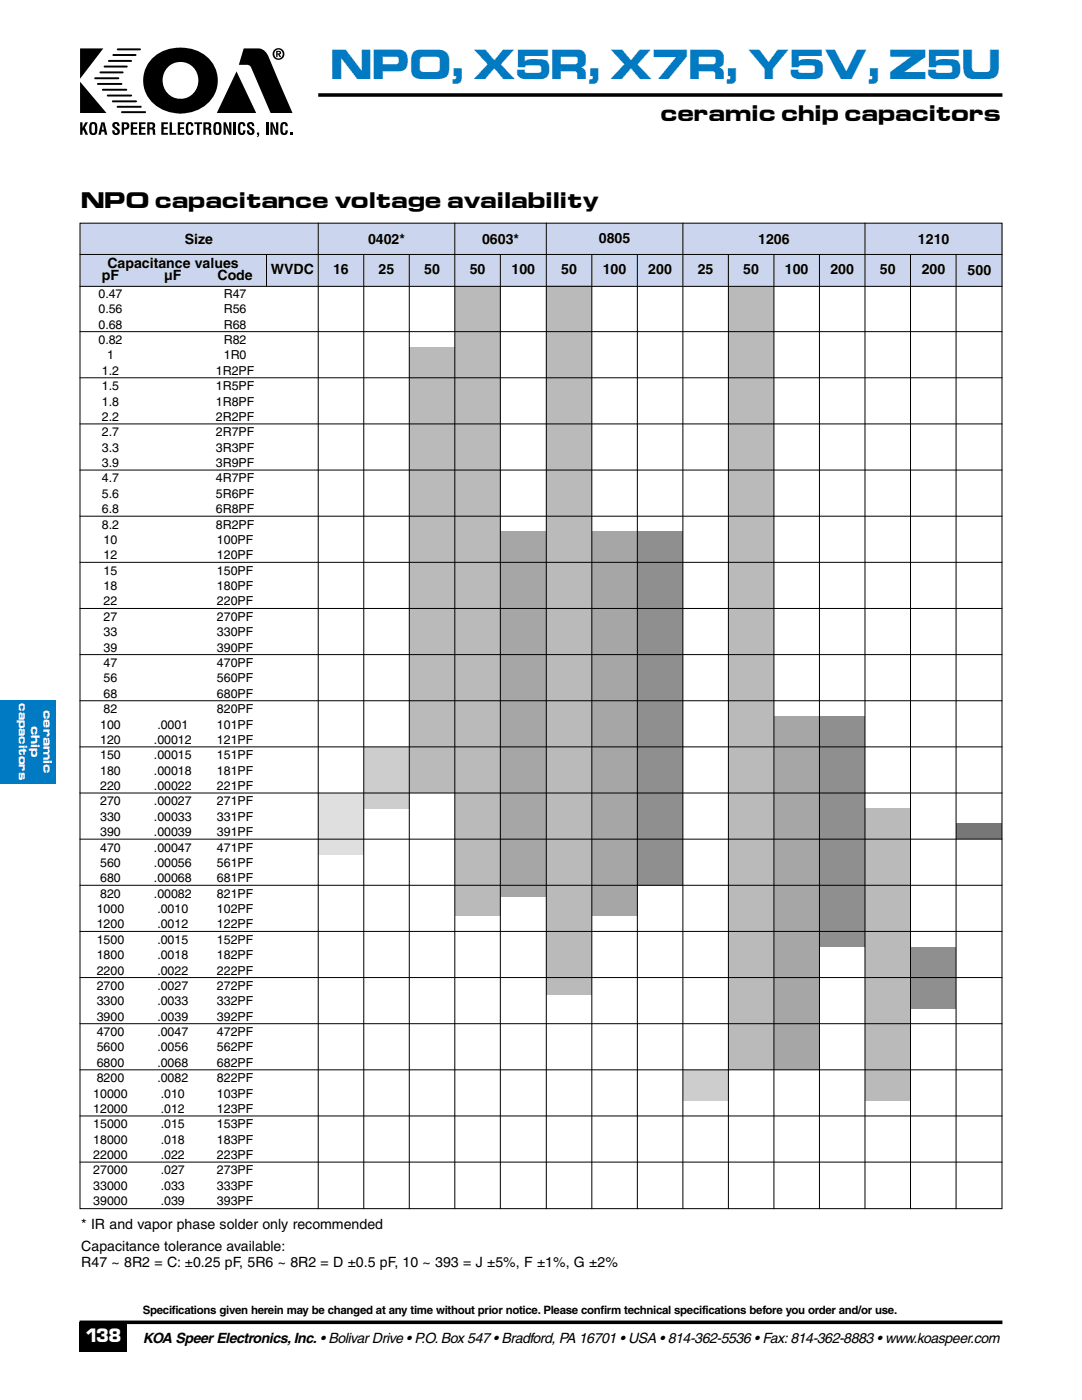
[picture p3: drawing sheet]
<svg xmlns="http://www.w3.org/2000/svg" width="216mm" height="279mm" viewBox="0 0 216 279" stroke-linecap="round" stroke-linejoin="round" font-family="sans-serif">
<path d="M63.5 19h136.5M15.9 263.9h184.1" fill="none" stroke="#000" stroke-width=".71" stroke-linecap="butt"/>
<path d="M15.9 263.9h9.5v6h-9.5z" fill-rule="evenodd" fill="#000"/>
<g fill="#000">
<path d="M16 9.7h4.6l-4.6 6zM16 16.3l5.2 6.3h-5.2zM30.4 11.6a7.6 7.6 0 0 1 5.6-2.1 1.57 1.57 0 0 1 .7 2.3l-.3 .4-.4 .2a3.7 3.7 0 0 0-3.6 3.6 3.7 3.7 0 0 0 3.6 3.7 1.61 1.61 0 0 1 .7 2.4l-.3 .4a6.2 6.2 0 0 1-4.5-.9 6.3 6.3 0 0 1-1.5-10zM35.6 9.7a6.1 6.1 0 0 1 4.4 .7 6.4 6.4 0 0 1 3.4 6.7 6.4 6.4 0 0 1-5.2 5.3l-2.2 .3a1.6 1.6 0 0 1-.6-2.4l.2-.4 .5-.2a3.7 3.7 0 0 0 3.5-3.7 3.7 3.7 0 0 0-3.6-3.6 1.54 1.54 0 0 1-.6-2.3zM48.6 9.7h3.1a2.44 2.44 0 0 1 1.9 1.7l4.8 11.2h-4.4l-3.8-9a1.41 1.41 0 0 0-1.8-.7h-.7zM16 24.4h.5v1.1l.5-1.1h.6l-.7 1.1 .7 1.4h-.5l-.5-1-.1 .3v.7h-.5zM22.6 24.5a.8 .8 0 0 1 1.2 .4l.1 .3h-.5l-.1-.4-.2-.1-.1 .1-.1 .3a1.9 1.9 0 0 1 1 1.1 .77 .77 0 0 1-.9 .7 .77 .77 0 0 1-.6-.9h.5l.1 .5h.3a.36 .36 0 0 0 0-.5l-.6-.4a.72 .72 0 0 1-.1-1.1zM26.1 24.4h1.3v.4h-.8v.6h.7v.4h-.7v.7h.8v.4h-1.3zM27.7 24.4h1.3v.4h-.8v.6h.8v.4h-.8v.7h.8v.4h-1.3zM32.2 24.4h1.3v.4h-.8v.6h.7v.4h-.7v.7h.8v.4h-1.3zM33.8 24.4h.5v2.1h.9v.4h-1.4zM35.5 24.4h1.3v.4h-.9v.6h.8v.4h-.8v.7h.9v.4h-1.3z"/>
<path d="M37.3 24.6a.74 .74 0 0 1 .9-.2 .74 .74 0 0 1 .4 .8h-.5l-.1-.4-.1-.1-.3 .1v1.5l.3 .3 .2-.1v-.5h.5a.77 .77 0 0 1-.7 1 .77 .77 0 0 1-.8-.8v-1.1zM38.8 24.4h1.5v.4h-.5v2.1h-.5v-2.1h-.5zM47.2 14.3l3.9 8.3h-7.8zM44.6 24.4h.5l.7 1.9-.1-1.9h.5v2.5h-.5l-.7-1.9 .1 1.9h-.5zM46.6 24.4h.5v2.5h-.5zM47.7 24.6a.74 .74 0 0 1 .9-.2 .74 .74 0 0 1 .4 .8h-.5l-.1-.4-.1-.1-.3 .1v1.5l.3 .3 .2-.1v-.5h.5a.77 .77 0 0 1-.7 1 .77 .77 0 0 1-.8-.8v-1.1zM49.5 24.5a.8 .8 0 0 1 1.2 .4v.3h-.4l-.1-.4-.2-.1-.2 .1v.3a1.91 1.91 0 0 1 1 1.1 .77 .77 0 0 1-.9 .7 .77 .77 0 0 1-.6-.9h.4l.1 .5h.4a.36 .36 0 0 0-.1-.5l-.5-.4a.72 .72 0 0 1-.1-1.1zM51.3 26.5h.4v.6l-.4 .3 .2-.5h-.2zM53.1 24.4h.4v2.5h-.4zM54 24.4h.4l.7 1.9v-1.9h.4v2.5h-.5l-.6-1.9v1.9h-.4zM56.1 24.6a.74 .74 0 0 1 .9-.2 .74 .74 0 0 1 .4 .8h-.4l-.1-.4-.2-.1-.2 .1-.1 1.5 .3 .3 .2-.1 .1-.5h.4a.77 .77 0 0 1-.6 1 .77 .77 0 0 1-.9-.8v-1.1zM57.9 26.5h.4v.4h-.4z"/>
<path d="M55.4 10.4h.3l.1 .2-.4 .1zM55.1 10.1v1.3h.3v-.5h.1l.3 .5h.3l-.3-.5 .3-.2-.1-.4zM54.4 10.8a1.18 1.18 0 0 0 2.3 0 1.18 1.18 0 0 0-2.3 0zM54.7 10.8a.88 .88 0 0 1 1.7 0 .88 .88 0 0 1-1.7 0z"/>
<path d="M18.4 24.8l.2-.1 .2 .1 .1 .3v1.2l-.3 .3-.3-.3zM18 24.6l-.2 1.2a.86 .86 0 0 0 .8 1.2 .86 .86 0 0 0 .8-1.2v-.3a.86 .86 0 0 0-.3-1.1 .86 .86 0 0 0-1.1 .2z"/>
<path d="M20.5 24.7l.2 1.2h-.4zM20.2 24.4l-.6 2.5h.5l.1-.6h.6l.1 .6h.5l-.5-2.5z"/>
<path d="M24.7 24.8a.39 .39 0 0 1 .6 .3l-.1 .4h-.5zM24.3 24.4v2.5h.4v-1a.77 .77 0 0 0 1.1-.5 .77 .77 0 0 0-.6-1z"/>
<path d="M29.8 24.8l.6 .1a.37 .37 0 0 1-.2 .6h-.4zM29.4 24.4v2.5h.4l.1-1.1a.45 .45 0 0 1 .5 .1 .45 .45 0 0 1 .1 .6v.4h.5l-.1-.6a.51 .51 0 0 0-.3-.7 .63 .63 0 0 0 .3-.7 .63 .63 0 0 0-.6-.5z"/>
<path d="M41 24.8l.6 .1a.37 .37 0 0 1-.2 .6h-.4zM40.6 24.4v2.5h.4l.1-1.1a.45 .45 0 0 1 .5 .1 .45 .45 0 0 1 .1 .6v.4h.5l-.1-.6a.51 .51 0 0 0-.3-.7 .63 .63 0 0 0 .3-.7 .63 .63 0 0 0-.6-.5z"/>
<path d="M43.1 24.8l.3-.1 .2 .1 .1 .3v1.2l-.3 .3-.3-.3zM42.8 24.6l-.2 1.2a.86 .86 0 0 0 .8 1.2 .86 .86 0 0 0 .8-1.2v-.3a.86 .86 0 0 0-.4-1.1 .86 .86 0 0 0-1 .2z"/>
</g>
<path d="M19 15.6h4.6M19.5 16.8h4.7M20 14.4h4.5M20.5 17.9h4.7M20.9 13.3h4.4M21.5 19.1h4.7M21.7 12.2h4.5M22.6 11h4.5M23.5 9.9h4.4M22.5 20.2h4.6M23.5 21.3h4.6M24.3 22.4h4.7" fill="none" stroke="#000" stroke-width=".39"/>
<path d="M15.9 44.4h184.1v12.8h-184.1z" fill-rule="evenodd" fill="#cbd6ee"/>
<path d="M145.3 57.2h9.1v156.3h-9.1z" fill-rule="evenodd" fill="#bababa"/>
<path d="M118.1 106h9.1v76.7h-9.1z" fill-rule="evenodd" fill="#a6a6a6"/>
<path d="M90.8 57.2h9v125.5h-9z" fill-rule="evenodd" fill="#bababa"/>
<path d="M99.8 106h9.2v72.9h-9.2z" fill-rule="evenodd" fill="#a6a6a6"/>
<path d="M136.3 213.5h9v6.1h-9z" fill-rule="evenodd" fill="#cdcdcd"/>
<path d="M181.7 188.9h9.2v12.4h-9.2z" fill-rule="evenodd" fill="#8f8f8f"/>
<path d="M190.9 164.4h9.1v3.1h-9.1z" fill-rule="evenodd" fill="#777"/>
<path d="M154.4 142.9h9.1v70.6h-9.1z" fill-rule="evenodd" fill="#a6a6a6"/>
<path d="M172.6 161.3h9.1v58.3h-9.1z" fill-rule="evenodd" fill="#bababa"/>
<path d="M163.5 142.9h9.1v46h-9.1z" fill-rule="evenodd" fill="#8f8f8f"/>
<path d="M109 57h9.1v141.5h-9.1z" fill-rule="evenodd" fill="#bababa"/>
<path d="M127.2 106h9.1v70.7h-9.1z" fill-rule="evenodd" fill="#8f8f8f"/>
<path d="M15.9 50.8h184.1M15.9 57.2h184.1" fill="none" stroke="#000" stroke-width=".2"/>
<path d="M72.6 149h9.1v12.3h-9.1z" fill-rule="evenodd" fill="#cdcdcd"/>
<path d="M63.5 158.2h9.1v12.3h-9.1z" fill-rule="evenodd" fill="#dfdfdf"/>
<path d="M81.7 69.2h9.1v89h-9.1z" fill-rule="evenodd" fill="#bababa"/>
<g fill="none" stroke="#000" stroke-width=".2">
<path d="M53.2 50.8v6.3M63.5 44.4v196.9M72.6 50.8v190.5M81.7 50.8v190.5M90.8 44.4v196.9M99.8 50.8v190.5M109 44.4v196.9M118.1 50.8v190.5M127.2 50.8v190.5M136.3 44.4v196.9M145.3 50.8v190.5M154.4 50.8v190.5"/>
<path d="M163.5 50.8v190.5M172.6 44.4v196.9M181.7 50.8v190.5M190.8 50.8v190.5"/>
</g>
<path d="M-.1 139.7h11.2v16.6h-11.2z" fill-rule="evenodd" fill="#007ac2"/>
<g fill="none" stroke="#000" stroke-width=".2">
<path d="M16 44.5h183.9v196.7h-183.9zM15.9 66.2h184.1M15.9 75.4h184.1M15.9 84.6h184.1M15.9 93.8h184.1M15.9 103h184.1M15.9 112.2h184.1M15.9 121.4h184.1M15.9 130.6h184.1M15.9 139.8h184.1M15.9 149.1h184.1M15.9 158.3h184.1"/>
<path d="M15.9 167.5h184.1M15.9 176.7h184.1M15.9 185.9h184.1M15.9 195.1h184.1M15.9 204.3h184.1M15.9 213.5h184.1M15.9 222.7h184.1M15.9 231.9h184.1"/>
</g>
<text font-size="7.2" fill="#007ac2" x="66" y="15.7">NPO, X5R, X7R, Y5V, Z5U</text>
<g font-size="3.9">
<text x="131.8" y="24.1">ceramic chip capacitors</text>
<text x="16.2" y="41.6">NPO capacitance voltage availability</text>
</g>
<text font-size="3.4" fill="#fff" x="17" y="267.8">138</text>
<g font-size="2.8">
<text x="21.4" y="53.4">Capacitance values</text>
<text x="36.9" y="48.6">Size</text>
<text x="73.4" y="48.6">0402*</text>
<text x="96.2" y="48.6">0603*</text>
<text x="119.5" y="48.5">0805</text>
<text x="151.3" y="48.6">1206</text>
<text x="183.2" y="48.6">1210</text>
<text x="20.3" y="55.9">pF</text>
<text x="32.8" y="55.9">µF</text>
<text x="43.4" y="55.9">Code</text>
<text x="54" y="54.6">WVDC</text>
<text x="66.5" y="54.6">16</text>
<text x="75.6" y="54.6">25</text>
<text x="84.6" y="54.6">50</text>
<text x="93.7" y="54.6">50</text>
<text x="102.1" y="54.6">100</text>
<text x="112" y="54.6">50</text>
<text x="120.3" y="54.6">100</text>
<text x="129.4" y="54.6">200</text>
<text x="139.2" y="54.6">25</text>
<text x="148.3" y="54.6">50</text>
<text x="156.6" y="54.6">100</text>
<text x="165.7" y="54.6">200</text>
<text x="175.6" y="54.6">50</text>
<text x="183.9" y="54.6">200</text>
<text x="193.1" y="54.8">500</text>
<text x="16.2" y="245.3">* IR and vapor phase solder only recommended</text>
<text x="16.2" y="249.7">Capacitance tolerance available:</text>
<text x="16.2" y="252.9">R47 ~ 8R2 = C: ±0.25 pF, 5R6 ~ 8R2 = D ±0.5 pF, 10 ~ 393 = J ±5%, F ±1%, G ±2%</text>
<text x="28.5" y="268">KOA Speer Electronics, Inc. • Bolivar Drive • P.O. Box 547 • Bradford, PA 16701 • USA • 814-362-5536 • Fax:814-362-8883 • www.koaspeer.com</text>
</g>
<g font-size="2.5">
<text x="19.6" y="59.5">0.47</text>
<text x="44.7" y="59.5">R47</text>
<text x="19.6" y="62.5">0.56</text>
<text x="19.6" y="65.6">0.68</text>
<text x="44.7" y="62.5">R56</text>
<text x="44.7" y="65.6">R68</text>
<text x="19.6" y="68.7">0.82</text>
<text x="21.4" y="71.7">1</text>
<text x="44.7" y="68.7">R82</text>
<text x="44.7" y="71.7">1R0</text>
<text x="20.3" y="74.8">1.2</text>
<text x="20.3" y="77.9">1.5</text>
<text x="43.1" y="74.8">1R2PF</text>
<text x="43.1" y="77.9">1R5PF</text>
<text x="20.3" y="80.9">1.8</text>
<text x="43.1" y="80.9">1R8PF</text>
<text x="20.3" y="84">2.2</text>
<text x="20.3" y="87.1">2.7</text>
<text x="43.1" y="84">2R2PF</text>
<text x="43.1" y="87.1">2R7PF</text>
<text x="20.3" y="90.1">3.3</text>
<text x="20.3" y="93.2">3.9</text>
<text x="43.1" y="90.1">3R3PF</text>
<text x="43.1" y="93.2">3R9PF</text>
<text x="20.3" y="96.3">4.7</text>
<text x="20.3" y="99.4">5.6</text>
<text x="43.1" y="96.3">4R7PF</text>
<text x="43.1" y="99.4">5R6PF</text>
<text x="20.3" y="102.4">6.8</text>
<text x="20.3" y="105.5">8.2</text>
<text x="43.1" y="102.4">6R8PF</text>
<text x="43.1" y="105.5">8R2PF</text>
<text x="20.7" y="108.6">10</text>
<text x="20.7" y="111.6">12</text>
<text x="43.3" y="108.6">100PF</text>
<text x="43.3" y="111.6">120PF</text>
<text x="20.7" y="114.7">15</text>
<text x="20.7" y="117.8">18</text>
<text x="43.3" y="114.7">150PF</text>
<text x="43.3" y="117.8">180PF</text>
<text x="20.7" y="120.8">22</text>
<text x="20.7" y="123.9">27</text>
<text x="43.3" y="120.8">220PF</text>
<text x="43.3" y="123.9">270PF</text>
<text x="20.7" y="127">33</text>
<text x="20.7" y="130">39</text>
<text x="43.3" y="127">330PF</text>
<text x="43.3" y="130">390PF</text>
<text x="20.7" y="133.1">47</text>
<text x="20.7" y="136.2">56</text>
<text x="43.3" y="133.1">470PF</text>
<text x="43.3" y="136.2">560PF</text>
<text x="20.7" y="139.2">68</text>
<text x="20.7" y="142.3">82</text>
<text x="43.3" y="139.2">680PF</text>
<text x="43.3" y="142.3">820PF</text>
<text x="20" y="145.4">100</text>
<text x="20" y="148.5">120</text>
<text x="30.7" y="148.5">.00012</text>
<text x="31.4" y="145.4">.0001</text>
<text x="43.3" y="145.4">101PF</text>
<text x="43.3" y="148.5">121PF</text>
<text x="20" y="151.5">150</text>
<text x="20" y="154.6">180</text>
<text x="30.7" y="151.5">.00015</text>
<text x="30.7" y="154.6">.00018</text>
<text x="43.3" y="151.5">151PF</text>
<text x="43.3" y="154.6">181PF</text>
<text x="20" y="157.7">220</text>
<text x="20" y="160.7">270</text>
<text x="30.7" y="157.7">.00022</text>
<text x="30.7" y="160.7">.00027</text>
<text x="43.3" y="157.7">221PF</text>
<text x="43.3" y="160.7">271PF</text>
<text x="20" y="163.8">330</text>
<text x="20" y="166.9">390</text>
<text x="30.7" y="163.8">.00033</text>
<text x="30.7" y="166.9">.00039</text>
<text x="43.3" y="163.8">331PF</text>
<text x="43.3" y="166.9">391PF</text>
<text x="20" y="169.9">470</text>
<text x="20" y="173">560</text>
<text x="30.7" y="169.9">.00047</text>
<text x="30.7" y="173">.00056</text>
<text x="43.3" y="169.9">471PF</text>
<text x="43.3" y="173">561PF</text>
<text x="20" y="176.1">680</text>
<text x="20" y="179.1">820</text>
<text x="30.7" y="176.1">.00068</text>
<text x="30.7" y="179.1">.00082</text>
<text x="43.3" y="176.1">681PF</text>
<text x="43.3" y="179.1">821PF</text>
<text x="19.3" y="182.2">1000</text>
<text x="19.3" y="185.3">1200</text>
<text x="31.4" y="182.2">.0010</text>
<text x="31.4" y="185.3">.0012</text>
<text x="43.3" y="182.2">102PF</text>
<text x="43.3" y="185.3">122PF</text>
<text x="19.3" y="188.4">1500</text>
<text x="19.3" y="191.4">1800</text>
<text x="31.4" y="188.4">.0015</text>
<text x="31.4" y="191.4">.0018</text>
<text x="43.3" y="188.4">152PF</text>
<text x="43.3" y="191.4">182PF</text>
<text x="19.3" y="194.5">2200</text>
<text x="19.3" y="197.6">2700</text>
<text x="31.4" y="194.5">.0022</text>
<text x="31.4" y="197.6">.0027</text>
<text x="43.3" y="194.5">222PF</text>
<text x="43.3" y="197.6">272PF</text>
<text x="19.3" y="200.6">3300</text>
<text x="19.3" y="203.7">3900</text>
<text x="31.4" y="200.6">.0033</text>
<text x="31.4" y="203.7">.0039</text>
<text x="43.3" y="200.6">332PF</text>
<text x="43.3" y="203.7">392PF</text>
<text x="19.3" y="206.8">4700</text>
<text x="19.3" y="209.8">5600</text>
<text x="31.4" y="206.8">.0047</text>
<text x="31.4" y="209.8">.0056</text>
<text x="43.3" y="206.8">472PF</text>
<text x="43.3" y="209.8">562PF</text>
<text x="19.3" y="212.9">6800</text>
<text x="19.3" y="216">8200</text>
<text x="31.4" y="212.9">.0068</text>
<text x="31.4" y="216">.0082</text>
<text x="43.3" y="212.9">682PF</text>
<text x="43.3" y="216">822PF</text>
<text x="18.6" y="219">10000</text>
<text x="32.1" y="219">.010</text>
<text x="43.3" y="219">103PF</text>
<text x="18.6" y="222.1">12000</text>
<text x="18.6" y="225.2">15000</text>
<text x="32.1" y="222.1">.012</text>
<text x="32.1" y="225.2">.015</text>
<text x="43.3" y="222.1">123PF</text>
<text x="43.3" y="225.2">153PF</text>
<text x="18.6" y="228.3">18000</text>
<text x="18.6" y="231.3">22000</text>
<text x="32.1" y="228.3">.018</text>
<text x="32.1" y="231.3">.022</text>
<text x="43.3" y="228.3">183PF</text>
<text x="43.3" y="231.3">223PF</text>
<text x="18.6" y="234.4">27000</text>
<text x="18.6" y="237.5">33000</text>
<text x="32.1" y="234.4">.027</text>
<text x="32.1" y="237.5">.033</text>
<text x="43.3" y="234.4">273PF</text>
<text x="43.3" y="237.5">333PF</text>
<text x="18.6" y="240.5">39000</text>
<text x="32.1" y="240.5">.039</text>
<text x="43.3" y="240.5">393PF</text>
</g>
<text font-size="2.3" x="28.5" y="262.2">Specifications given herein may be changed at any time without prior notice. Please confirm technical specifications before you order and/or use.</text>
<g font-size="2.1" fill="#fff">
<text x="3.8" y="140.4" transform="rotate(90 3.8 140.4)">capacitors</text>
<text x="8.7" y="141.7" transform="rotate(90 8.7 141.7)">ceramic</text>
<text x="6.2" y="144.9" transform="rotate(90 6.2 144.9)">chip</text>
</g>
</svg>
